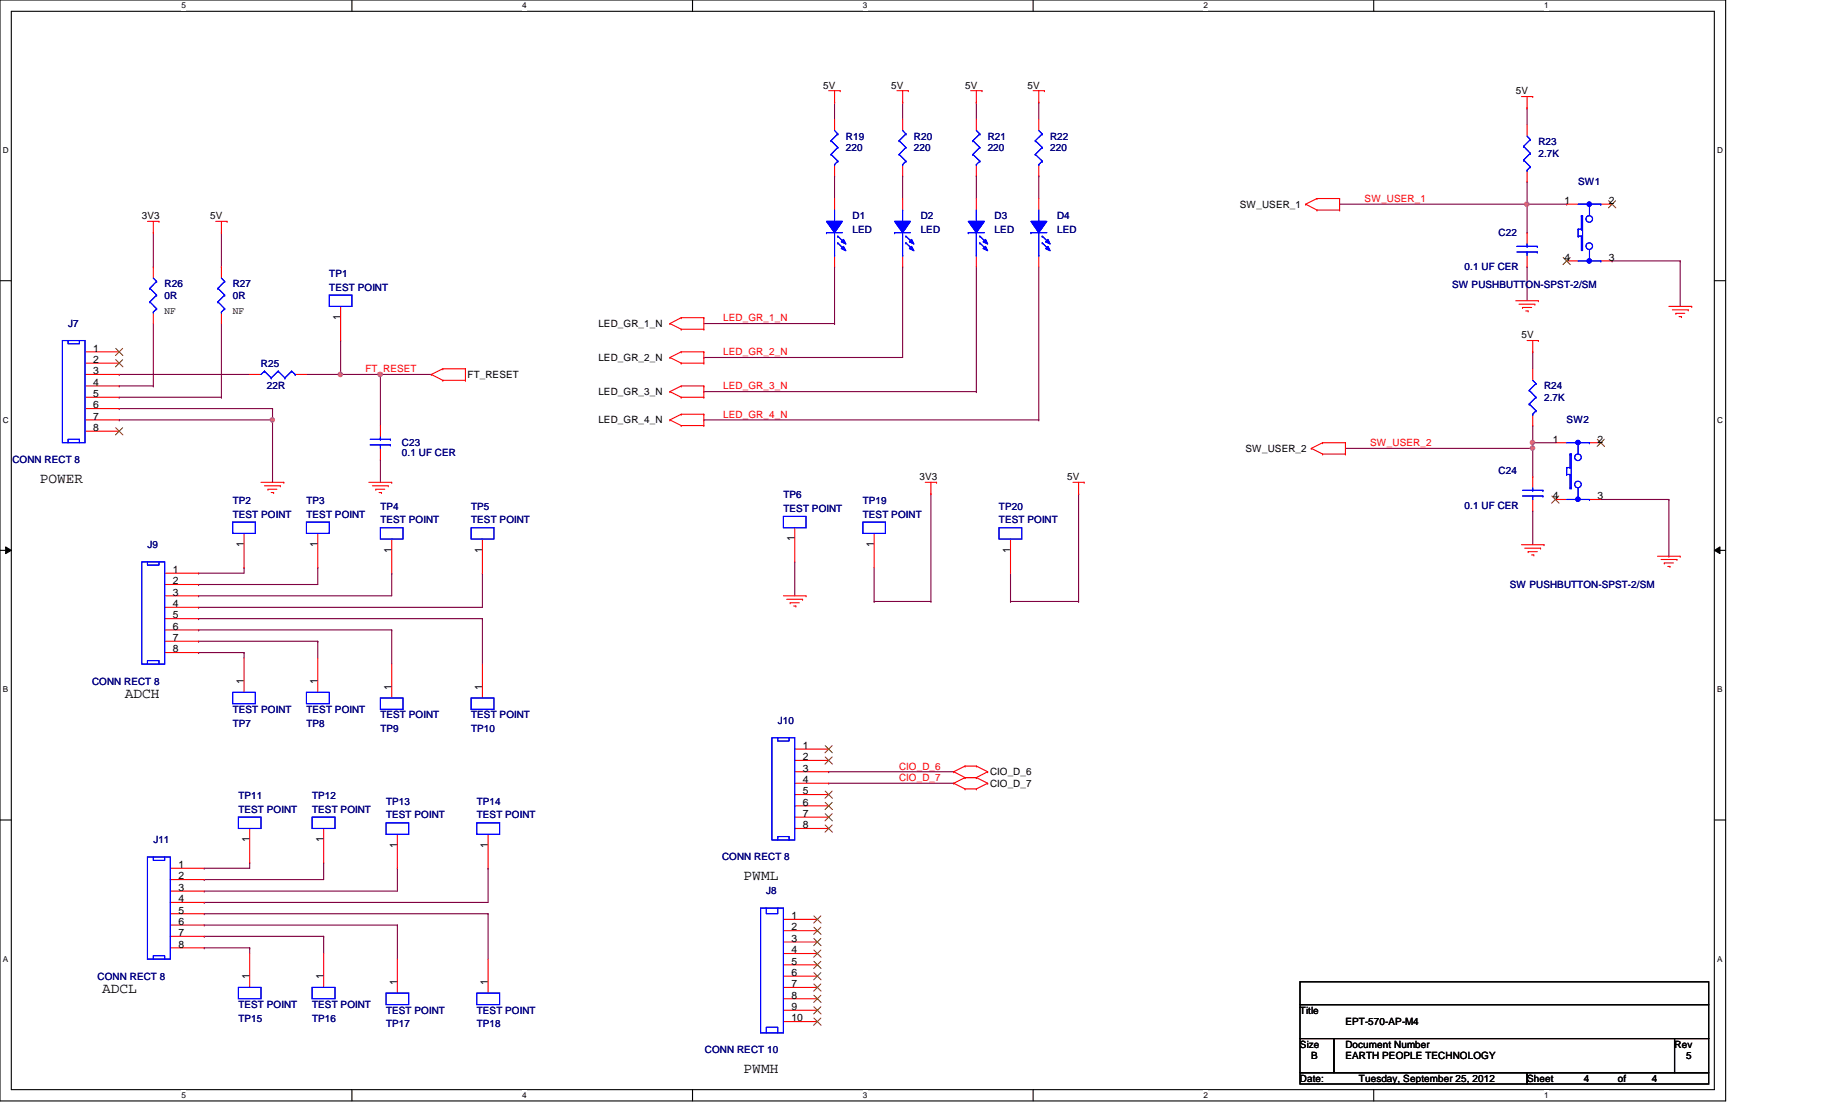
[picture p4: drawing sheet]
<svg xmlns="http://www.w3.org/2000/svg" width="356mm" height="216mm" viewBox="0 0 356 216" stroke-linecap="round" stroke-linejoin="round" font-family="sans-serif">
<path d="M0 0h335.9v214.3h-335.9zM2.2 2.2h331.5v209.9h-331.5z" fill="none" stroke="#000" stroke-width=".21"/>
<g fill="#fff">
<path d="M35.3 .2h.9v1.8h-.9z"/>
<path d="M35.3 212.3h.9v1.8h-.9z"/>
</g>
<path d="M68.5 0v2.2M68.5 212.1v2.2" fill="none" stroke="#000" stroke-width=".21"/>
<g fill="#fff">
<path d="M101.6 .2h.9v1.8h-.9z"/>
<path d="M101.6 212.3h.9v1.8h-.9z"/>
</g>
<path d="M134.8 0v2.2M134.8 212.1v2.2" fill="none" stroke="#000" stroke-width=".21"/>
<g fill="#fff">
<path d="M167.9 .2h.9v1.8h-.9z"/>
<path d="M167.9 212.3h.9v1.8h-.9z"/>
</g>
<path d="M201.1 0v2.2M201.1 212.1v2.2" fill="none" stroke="#000" stroke-width=".21"/>
<g fill="#fff">
<path d="M234.2 .2h.9v1.8h-.9z"/>
<path d="M234.2 212.3h.9v1.8h-.9z"/>
</g>
<path d="M267.4 0v2.2M267.4 212.1v2.2" fill="none" stroke="#000" stroke-width=".21"/>
<g fill="#fff">
<path d="M300.5 .2h.9v1.8h-.9z"/>
<path d="M300.5 212.3h.9v1.8h-.9z"/>
<path d="M.6 28.4h1.1v1.8h-1.1z"/>
<path d="M334.2 28.4h1.2v1.8h-1.2z"/>
<path d="M.6 80.9h1.1v1.7h-1.1z"/>
<path d="M334.2 80.9h1.2v1.7h-1.2z"/>
</g>
<path d="M0 54.7h2.2M333.7 54.7h2.2" fill="none" stroke="#000" stroke-width=".21"/>
<g fill="#fff">
<path d="M.6 133.3h1v1.8h-1z"/>
<path d="M334.2 133.3h1.1v1.8h-1.1z"/>
</g>
<path d="M0 107.1h2.2M333.7 107.1h2.2" fill="none" stroke="#000" stroke-width=".21"/>
<path d="M1.1 106.5l1.1 .6-1.1 .7zM333.7 107.1l1.1-.6v1.3z" fill="#000"/>
<path d="M1.1 106.5l1.1 .6-1.1 .7zM333.7 107.1l1.1-.6v1.3z" fill="none" stroke="#000" stroke-width=".19"/>
<g fill="#fff">
<path d="M.6 185.8h1v1.8h-1z"/>
<path d="M334.2 185.8h1.1v1.8h-1.1z"/>
</g>
<path d="M0 159.6h2.2M333.7 159.6h2.2" fill="none" stroke="#000" stroke-width=".21"/>
<path d="M23.2 81.7h.1M23.2 81.7h29.8M53 81.7h.1M53 81.7v12.2" fill="none" stroke="#800040" stroke-width=".21"/>
<circle cx="53" cy="81.7" r=".43" fill="#f0f"/>
<circle cx="53" cy="81.7" r=".43" fill="none" stroke="#f0f" stroke-width=".21"/>
<g fill="none" stroke="#800040" stroke-width=".21">
<path d="M260.7 39.8h36.5M297.2 39.8h.1M297.2 35.3h.1M297.2 35.3v10M297.2 51.9h.1M297.2 45.3h.1M297.2 51.9v6.6M23.2 79.5h.1M23.2 79.5h29.8M53 79.5h.1M53 79.5v2.2M74 72.9h.1"/>
<path d="M74 72.9h9.9M38.7 111.6h.1M38.7 113.8h.1M38.7 116h.1M38.7 118.2h.1M47.5 110.5h.1M47.5 110.5v1.1h-8.8M61.8 110.5h.1M61.8 110.5v3.3h-23.1M76.2 111.6h.1M76.2 111.6v4.4h-37.5M93.9 111.6h.1"/>
<path d="M93.9 111.6v6.6h-55.2M38.7 120.4h.1M38.7 122.6h.1M38.7 124.8h.1M38.7 127h.1M38.7 120.4h55.2M38.7 122.6h37.5M38.7 124.8h23.1M38.7 127h8.8M47.5 127h.1M47.5 127v1.1M61.8 124.8h.1"/>
<path d="M61.8 124.8v3.3M76.2 122.6h.1M76.2 122.6v6.7M93.9 120.4h.1M93.9 120.4v8.9M39.8 169h.1M39.8 171.2h.1M39.8 173.5h.1M39.8 175.7h.1M39.8 177.9h.1M39.8 177.9h55.2M48.6 167.9h.1"/>
<path d="M48.6 167.9v1.1h-8.8M63 167.9h.1M63 167.9v3.3h-23.2M77.3 169h.1M77.3 169v4.5h-37.5M95 169h.1M95 177.9h.1M95 169v6.7h-55.2M95 177.9v8.8M39.8 180.1h.1M39.8 182.3h.1M39.8 184.5h.1"/>
<path d="M39.8 180.1h37.5M39.8 182.3h23.2M39.8 184.5h8.8M48.6 184.5h.1M48.6 184.5v1.1M63 182.3h.1M63 182.3v3.3M77.3 180.1h.1M77.3 180.1v6.6"/>
</g>
<circle cx="297.2" cy="39.7" r=".43" fill="#f0f"/>
<circle cx="297.2" cy="39.7" r=".43" fill="none" stroke="#f0f" stroke-width=".21"/>
<path d="M297.2 21h.1M297.2 21v3.3M261.9 87.3h36.4M298.3 99.4h.1M298.3 87.3h.1M298.3 86.2h.1M298.3 86.2v1.1M298.3 99.4v6.6" fill="none" stroke="#800040" stroke-width=".21"/>
<circle cx="298.3" cy="86.1" r=".43" fill="#f0f"/>
<circle cx="298.3" cy="86.1" r=".43" fill="none" stroke="#f0f" stroke-width=".21"/>
<path d="M298.3 92.8h.1M298.3 87.3v5.5" fill="none" stroke="#800040" stroke-width=".21"/>
<circle cx="298.3" cy="87.2" r=".43" fill="#f0f"/>
<circle cx="298.3" cy="87.2" r=".43" fill="none" stroke="#f0f" stroke-width=".21"/>
<g fill="none" stroke="#800040" stroke-width=".21">
<path d="M162.4 19.9h.1M162.4 19.9v3.3M175.7 19.9h.1M175.7 19.9v3.3M190 19.9h.1M190 19.9v3.3M202.2 19.9h.1M202.2 19.9v3.3M162.4 34.2h.1M162.4 34.2v4.5M175.7 34.2h.1M175.7 34.2v4.5"/>
<path d="M190 34.2h.1M190 34.2v4.5M297.2 39.8h7.7M304.9 39.8h.1M162.4 51.9h.1M162.4 51.9v11.1M175.7 51.9h.1M175.7 51.9v17.7h-38.7M190 51.9v24.3M202.2 51.9v29.8M66.3 66.3h.1M66.3 66.3v6.6"/>
<path d="M137 69.6h.1M137 76.2h.1M137 63h25.4M137 76.2h53M162.4 63h.1M190 76.2h.1M298.3 68.5h.1M298.3 68.5v3.3M137 81.7h.1M137 81.7h65.2M202.2 81.7h.1"/>
</g>
<circle cx="66.2" cy="72.9" r=".43" fill="#f0f"/>
<circle cx="66.2" cy="72.9" r=".43" fill="none" stroke="#f0f" stroke-width=".21"/>
<path d="M202.2 34.2h.1M202.2 34.2v4.5M74 72.9h.1M74 72.9v9.9M74 89.5h.1M74 89.5v4.4M154.7 109.4h.1M154.7 109.4v6.6" fill="none" stroke="#800040" stroke-width=".21"/>
<circle cx="74" cy="72.9" r=".43" fill="#f0f"/>
<circle cx="74" cy="72.9" r=".43" fill="none" stroke="#f0f" stroke-width=".21"/>
<g fill="none" stroke="#800040" stroke-width=".21">
<path d="M29.8 51.9h.1M29.8 45.3v6.6M43.1 51.9h.1M43.1 45.3v6.6M313.8 50.8h.1M313.8 50.8h13.2M327 50.8h.1M327 50.8v8.8M23.2 72.9h.1M23.2 75.1h.1M23.2 77.3h.1M23.2 72.9h25.4"/>
<path d="M23.2 75.1h6.6M23.2 77.3h19.9M29.8 75.1h.1M29.8 63v12.1M43.1 77.3h.1M43.1 63v14.3M59.6 72.9h14.4M66.3 72.9h.1M181.2 96.1h.1M181.2 96.1v21M209.9 96.1h.1M209.9 96.1v21"/>
<path d="M298.3 86.2h.1M298.3 82.8h.1M298.3 86.2h4.4M298.3 82.8v3.4M311.6 97.2h13.2M324.8 97.2h.1M324.8 97.2v11.1M170.1 117.1h.1M170.1 110.5v6.6M170.1 117.1h11.1M181.2 117.1h.1M196.7 117.1h.1"/>
<path d="M196.7 117.1h13.2M196.7 111.6v5.5M209.9 117.1h.1M324.8 108.3h.1M161.3 150.2h.1M161.3 152.5h.1M161.3 150.2h24.3M161.3 152.5h24.3"/>
</g>
<g fill="none" stroke="#f00" stroke-width=".21">
<path d="M161.3 17.7h2.2M162.4 19.9h.1M162.4 17.7v2.2M163.5 17.7h.1M174.6 17.7h2.2M175.7 19.9h.1M175.7 17.7v2.2M176.8 17.7h.1M188.9 17.7h2.2M190 19.9h.1M190 17.7v2.2M191.1 17.7h.1"/>
<path d="M201.1 17.7h2.2M202.2 19.9h.1M202.2 17.7v2.2M203.3 17.7h.1M296.1 18.8h2.2M297.2 18.8v2.2M298.3 18.8h.1M190 23.2v2.2M190 32v2.2M254.1 39.8h.1M254.1 39.8l2.2 1.1M256.3 38.7h.1"/>
<path d="M256.3 38.7l-2.2 1.1M256.3 38.7h4.4M260.7 38.7h.1M260.7 38.7v2.2M297.2 21h.1M297.2 24.3v2.2M297.2 33.1v2.2M304.9 39.8h2.3M311.6 39.8h2.2M28.7 43.1h2.2M29.8 45.3h.1M29.8 43.1v2.2"/>
<path d="M30.9 43.1h.1M42 43.1h2.2M43.1 45.3h.1M43.1 43.1v2.2M43.1 51.9v2.2M44.2 43.1h.1M66.3 59.6v6.7M256.3 40.9h.1M256.3 40.9h4.4M260.7 40.9h.1M295 58.5h4.4M295.7 59.2h3"/>
<path d="M296.3 59.9h.1M296.3 59.9h1.8M297.2 45.3v2.2M297.2 49.7v2.2M298.7 59.2h.1M299.4 58.5h.1M304.9 50.8h2.3M311.6 50.8h2.2M324.8 59.6h4.5M329.3 59.6h.1M43.1 60.7v2.3M83.9 72.9h.1"/>
<path d="M83.9 72.9l2.3 1.1M86.2 71.8h.1M86.2 74h.1M86.2 71.8l-2.3 1.1M86.2 71.8h4.4M86.2 74h4.4M90.6 71.8h.1M90.6 74h.1M90.6 71.8v2.2M130.4 63h.1M130.4 69.6h.1M130.4 76.2h.1"/>
<path d="M130.4 63l2.2 1.1M130.4 69.6l2.2 1.1M130.4 76.2l2.2 1.1M132.6 61.8h.1M132.6 64.1h.1M132.6 68.5h.1M132.6 70.7h.1M132.6 75.1h.1M132.6 77.3h.1M132.6 61.8l-2.2 1.2M132.6 61.8h4.4M132.6 64.1h4.4"/>
<path d="M132.6 68.5l-2.2 1.1M132.6 68.5h4.4M132.6 70.7h4.4M132.6 75.1l-2.2 1.1M132.6 75.1h4.4M132.6 77.3h4.4M137 61.8h.1M137 64.1h.1M137 68.5h.1M137 70.7h.1M137 75.1h.1M137 77.3h.1"/>
<path d="M137 61.8v2.3M137 68.5v2.2M137 75.1v2.2M297 60.5h.4M297.2 66.3h2.2M297.4 60.5h.1M298.3 68.5h.1M298.3 66.3v2.2M299.4 66.3h.1M325.5 60.3h3.1M326.2 61h.1M326.2 61h1.7"/>
<path d="M326.8 61.6h.5M327.3 61.6h.1M328.6 60.3h.1M50.8 93.9h4.4M51.5 94.6h3.1M52.2 95.2h.1M52.2 95.2h1.7M52.8 95.9h.5M53.3 95.9h.1M54.6 94.6h.1M55.2 93.9h.1M71.8 93.9h4.4"/>
<path d="M72.5 94.6h3.1M73.2 95.2h.1M73.2 95.2h1.7M73.8 95.9h.5M74 82.8v2.3M74 87.3v2.2M74.3 95.9h.1M75.6 94.6h.1M76.2 93.9h.1M130.4 81.7h.1M130.4 81.7l2.2 1.1M132.6 80.6h.1"/>
<path d="M132.6 82.8h.1M132.6 80.6l-2.2 1.1M132.6 80.6h4.4M132.6 82.8h4.4M137 80.6h.1M137 82.8h.1M137 80.6v2.2M180.1 93.9h2.2M181.2 96.1h.1M181.2 93.9v2.2M182.3 93.9h.1M208.8 93.9h2.2"/>
<path d="M209.9 96.1h.1M209.9 93.9v2.2M211 93.9h.1M255.2 87.3h.1M255.2 87.3l2.2 1.1M257.4 86.2h.1M257.4 88.4h.1M257.4 86.2l-2.2 1.1M257.4 86.2h4.5M257.4 88.4h4.5M261.9 86.2h.1M261.9 88.4h.1"/>
<path d="M261.9 86.2v2.2M47.5 103.8v6.7M152.5 116h4.4M153.1 116.7h3.1M153.8 117.3h.1M153.8 117.3h1.8M154.5 118h.4M154.9 118h.1M156.2 116.7h.1M156.9 116h.1M296.1 106h4.4M296.8 106.7h3"/>
<path d="M297.4 107.4h.1M297.4 107.4h1.8M298.1 108h.4M298.5 108h.1M299.8 106.7h.1M300.5 106h.1M322.6 108.3h4.4M323.3 108.9h3.1M323.9 109.6h.1M323.9 109.6h1.8M324.6 110.3h.4M325 110.3h.1"/>
<path d="M326.4 108.9h.1M327 108.3h.1M76.2 129.3v6.6M93.9 129.3v6.6M185.6 150.2h.1M185.6 152.5h.1M185.6 150.2l2.2 1.2M185.6 152.5l2.2 1.1M187.8 149.1h.1M187.8 151.4h.1M187.8 153.6h.1M187.8 149.1l-2.2 1.1"/>
<path d="M187.8 149.1h2.2M187.8 151.4h2.2M187.8 151.4l-2.2 1.1M187.8 153.6h2.2M190 149.1h.1M190 151.4h.1M190 153.6h.1M190 149.1l2.2 1.1M190 151.4l2.2 1.1M192.2 150.2h.1M192.2 152.5h.1M192.2 150.2l-2.2 1.2"/>
<path d="M192.2 152.5l-2.2 1.1M95 162.4v6.6M63 185.6v6.6"/>
</g>
<path d="M253 191.1h79.6v4.5h-79.6zM253 195.6h79.6v6.6h-79.6zM253 202.2h6.6v6.6h-6.6zM253 208.8h44.2v2.2h-44.2zM259.6 202.2h66.3v6.6h-66.3zM297.2 208.8h35.4v2.2h-35.4zM325.9 202.2h6.7v6.6h-6.7z" fill="none" stroke="#000" stroke-width=".21"/>
<g fill="none" stroke="#00f" stroke-width=".21">
<path d="M189.4 27.4h.1M189.4 30.1h.1M189.4 27.4l1.3 1.3M189.4 30.1l1.3 1.3M190 32h.1M190 25.4l.7 .7M190.7 26.1h.1M190.7 28.7h.1M190.7 31.4h.1M190.7 26.1l-1.3 1.3M190.7 28.7l-1.3 1.4M190.7 31.4l-.7 .6"/>
<path d="M296.5 28.5h.1M296.5 31.2h.1M296.5 28.5l1.4 1.3M296.5 31.2l1.4 1.3M297.2 33.1h.1M297.2 26.5l.7 .7M297.9 27.2h.1M297.9 29.8h.1M297.9 32.5h.1M297.9 27.2l-1.4 1.3M297.9 29.8l-1.4 1.4M297.9 32.5l-.7 .6"/>
<path d="M307.2 39.8h4.4M309.4 39.8h.1M309.4 39.8v2.2M311.6 39.8h.1M42.4 56.1h.1M42.4 58.8h.1M42.4 56.1l1.3 1.3M42.4 58.8l1.3 1.3M43.1 54.1l.6 .7M43.7 54.8h.1M43.7 57.4h.1M43.7 54.8l-1.3 1.3"/>
<path d="M43.7 57.4l-1.3 1.4M64.1 57.4h4.4v2.2h-4.4zM295.2 49.1h4M295.2 48h4M297.2 48h.1M297.2 49.1h.1M297.2 47.5v.5M297.2 49.1v.6M299.2 49.1h.1M299.2 48h.1M307.2 46h.1M307.2 44.6h.1"/>
<path d="M307.2 46h.6M307.2 44.6v1.4M307.2 44.6h.6M307.2 50.8h4.4M307.8 48.6h.1M307.8 46h.1M307.8 44.6h.1M307.8 42h.1M307.8 48.6h.2M307.8 42v2.6M307.8 46v2.6M307.8 42h.2"/>
<path d="M308 48.6h.1M308 42h.1M308 42v6.6M309.4 50.8h.1M309.4 48.6v2.2M311.6 50.8h.1M43.1 60.7h.1M43.7 60.1h.1M43.7 60.1l-.6 .6M72.1 86.6h3.9M72.1 85.5h3.9M74 85.5h.1"/>
<path d="M74 86.6h.1M74 85.1v.4M74 86.6v.7M76 86.6h.1M76 85.5h.1M45.3 101.6h4.4v2.2h-4.4zM74 135.9h4.4v2.2h-4.4zM91.7 135.9h4.4v2.2h-4.4zM92.8 160.2h4.4v2.2h-4.4zM60.7 192.2h4.5v2.2h-4.5z"/>
<circle cx="309.3" cy="42.6" r=".64"/>
<circle cx="309.3" cy="47.9" r=".64"/>
</g>
<path d="M313.1 39.1l1.4 1.4M314.5 39.1l-1.4 1.4M304.2 50.1l1.4 1.4M305.6 50.1l-1.4 1.4" fill="none" stroke="#804000" stroke-width=".19"/>
<circle cx="309.3" cy="50.8" r=".43" fill="#00f"/>
<circle cx="309.3" cy="50.8" r=".43" fill="none" stroke="#00f" stroke-width=".21"/>
<circle cx="309.3" cy="39.7" r=".43" fill="#00f"/>
<g fill="none" stroke="#00f" stroke-width=".21">
<path d="M307.2 39.8h4.4M309.4 39.8h.1M309.4 39.8v2.2M311.6 39.8h.1M307.2 46h.1M307.2 44.6h.1M307.2 46h.6M307.2 44.6v1.4M307.2 44.6h.6M307.2 50.8h4.4M307.8 48.6h.1M307.8 46h.1"/>
<path d="M307.8 44.6h.1M307.8 42h.1M307.8 48.6h.2M307.8 42v2.6M307.8 46v2.6M307.8 42h.2M308 48.6h.1M308 42h.1M308 42v6.6M309.4 50.8h.1M309.4 48.6v2.2M311.6 50.8h.1"/>
<circle cx="309.3" cy="39.7" r=".43"/>
<circle cx="309.3" cy="42.6" r=".64"/>
<circle cx="309.3" cy="47.9" r=".64"/>
</g>
<circle cx="309.3" cy="50.8" r=".43" fill="#00f"/>
<circle cx="309.3" cy="50.8" r=".43" fill="none" stroke="#00f" stroke-width=".21"/>
<circle cx="309.3" cy="39.7" r=".43" fill="#00f"/>
<g fill="none" stroke="#00f" stroke-width=".21">
<path d="M161.8 27.4h.1M161.8 30.1h.1M161.8 27.4l1.3 1.3M161.8 30.1l1.3 1.3M162.4 32h.1M162.4 25.4l.7 .7M163.1 26.1h.1M163.1 28.7h.1M163.1 31.4h.1M163.1 26.1l-1.3 1.3M163.1 28.7l-1.3 1.4M163.1 31.4l-.7 .6"/>
<path d="M160.9 45.3h.1M160.9 45.3h3.1M162.4 43.1h.1M162.4 49.7h.1M162.4 40.9v2.2M162.4 45.3v4.4M12.1 66.3h4.5v19.9h-4.5zM13.3 66.3v.6h2.2v-.6M297.6 76h.1M297.6 78.7h.1M297.6 76l1.4 1.3M297.6 78.7l1.4 1.3"/>
<path d="M298.3 74l.7 .7M299 74.7h.1M299 77.3h.1M299 80h.1M299 74.7l-1.4 1.3M299 77.3l-1.4 1.4M299 80l-.7 .6M13.3 86.2v-.7h2.2v.7M296.3 96.6h4M296.3 95.5h4M298.3 95.5h.1M298.3 96.6h.1"/>
<path d="M298.3 80.6h.1M298.3 95v.5M298.3 96.6v.6M300.3 96.6h.1M300.3 95.5h.1M27.6 109.4h4.4v19.9h-4.4zM28.7 109.4v.6h2.2v-.6M152.5 100.5h4.4v2.2h-4.4zM167.9 101.6h4.4v2.2h-4.4zM194.4 102.7h4.5v2.2h-4.5zM28.7 129.3v-.7h2.2v.7M59.6 134.8h4.5v2.2h-4.5z"/>
<path d="M60.7 159.1h4.5v2.2h-4.5zM75.1 160.2h4.4v2.2h-4.4zM46.4 192.2h4.4v2.2h-4.4z"/>
<circle cx="309.3" cy="39.7" r=".43"/>
</g>
<g fill="none" stroke="#f00" stroke-width=".21">
<path d="M162.4 23.2v2.2M162.4 32v2.2M162.4 38.7v2.2M162.4 49.7v2.2M16.6 68.5h6.6M16.6 70.7h6.6M16.6 72.9h6.6M16.6 75.1h6.6M16.6 77.3h6.6M16.6 79.5h6.6M298.3 71.8v2.2M16.6 81.7h6.6"/>
<path d="M16.6 83.9h6.6M298.3 80.6v2.2M298.3 92.8v2.2M298.3 97.2v2.2M32 111.6h6.7M32 113.8h6.7M32 116h6.7M32 118.2h6.7M154.7 102.7v6.7M170.1 103.8v6.7M196.7 104.9v6.7M32 120.4h6.7"/>
<path d="M32 122.6h6.7M32 124.8h6.7M32 127h6.7M61.8 128.1v6.7M63 161.3v6.6M77.3 162.4v6.6M48.6 185.6v6.6"/>
</g>
<path d="M22.5 67.8l1.4 1.4M22.5 70l1.4 1.4M23.9 67.8l-1.4 1.4M23.9 70l-1.4 1.4M22.5 83.3l1.4 1.4M23.9 83.3l-1.4 1.4" fill="none" stroke="#804000" stroke-width=".19"/>
<path d="M160.9 43.1h3.1l-1.6 2.2z" fill-rule="evenodd" fill="#00f"/>
<path d="M160.9 43.1h3.1l-1.6 2.2z" fill="none" stroke="#00f" stroke-width=".21"/>
<path d="M164.2 48l.4 .8-.9-.4z" fill-rule="evenodd" fill="#00f"/>
<path d="M164.2 48l.4 .8-.9-.4z" fill="none" stroke="#00f" stroke-width=".21"/>
<path d="M164.2 46.6l.4 .9-.9-.4z" fill-rule="evenodd" fill="#00f"/>
<path d="M160.9 45.3h.1M160.9 45.3h3.1M162.4 43.1h.1M162.4 49.7h.1M162.4 40.9v2.2M162.4 45.3v4.4M163.1 46h.1M163.1 47.3h.1M163.1 46l1.3 1.3M163.1 47.3l1.3 1.3M164.2 46.6l.4 .9-.9-.4z" fill="none" stroke="#00f" stroke-width=".21"/>
<path d="M160.9 43.1h3.1l-1.6 2.2z" fill-rule="evenodd" fill="#00f"/>
<path d="M160.9 43.1h3.1l-1.6 2.2z" fill="none" stroke="#00f" stroke-width=".21"/>
<path d="M164.2 48l.4 .8-.9-.4z" fill-rule="evenodd" fill="#00f"/>
<path d="M164.2 48l.4 .8-.9-.4z" fill="none" stroke="#00f" stroke-width=".21"/>
<path d="M164.2 46.6l.4 .9-.9-.4z" fill-rule="evenodd" fill="#00f"/>
<g fill="none" stroke="#00f" stroke-width=".21">
<path d="M175 27.4h.1M175 30.1h.1M175 27.4l1.3 1.3M175 30.1l1.3 1.3M175.7 32h.1M175.7 25.4l.6 .7M176.3 26.1h.1M176.3 28.7h.1M176.3 31.4h.1M176.3 26.1l-1.3 1.3M176.3 28.7l-1.3 1.4M176.3 31.4l-.6 .6"/>
<path d="M163.1 46h.1M163.1 47.3h.1M163.1 46l1.3 1.3M163.1 47.3l1.3 1.3M164.2 46.6l.4 .9-.9-.4zM174.1 45.3h.1M174.1 45.3h3.1M175.7 43.1h.1M175.7 49.7h.1M175.7 40.9v2.2M175.7 45.3v4.4M51.5 72.3h.1"/>
<path d="M51.5 72.3l-.7 .6M51.5 72.3l1.3 1.3M52.8 73.6h.1M54.1 72.3h.1M54.1 72.3l-1.3 1.3M54.1 72.3l1.4 1.3M55.5 73.6h.1M56.8 72.3h.1M56.8 72.3l-1.3 1.3M56.8 72.3l.6 .6M57.4 72.9h.1M74 102.7h4.4v2.2h-4.4z"/>
<path d="M45.3 134.8h4.4v2.2h-4.4zM46.4 159.1h4.4v2.2h-4.4zM148 176.8h4.5v24.3h-4.5zM149.1 176.8v1.1h2.3v-1.1M92.8 193.3h4.4v2.3h-4.4zM149.1 201.1v-1.1h2.3v1.1"/>
</g>
<g fill="none" stroke="#f00" stroke-width=".21">
<path d="M175.7 23.2v2.2M175.7 32v2.2M175.7 38.7v2.2M175.7 49.7v2.2M48.6 72.9h2.2M57.4 72.9h2.2M76.2 104.9v6.7M47.5 128.1v6.7M48.6 161.3v6.6M152.5 179h6.6M95 186.7v6.6M152.5 181.2h6.6"/>
<path d="M152.5 183.4h6.6M152.5 185.6h6.6M152.5 187.8h6.6M152.5 190h6.6M152.5 192.2h6.6M152.5 194.4h6.6M152.5 196.7h6.6M152.5 198.9h6.6"/>
</g>
<g fill="none" stroke="#804000" stroke-width=".19">
<path d="M158.4 178.3l1.4 1.4M159.8 178.3l-1.4 1.4M158.4 180.5l1.4 1.4M158.4 182.7l1.4 1.4M158.4 185l1.4 1.4M158.4 187.2l1.4 1.4M158.4 189.4l1.4 1.4M158.4 191.6l1.4 1.4M158.4 193.8l1.4 1.4M158.4 196l1.4 1.4M158.4 198.2l1.4 1.4M159.8 180.5l-1.4 1.4"/>
<path d="M159.8 182.7l-1.4 1.4M159.8 185l-1.4 1.4M159.8 187.2l-1.4 1.4M159.8 189.4l-1.4 1.4M159.8 191.6l-1.4 1.4M159.8 193.8l-1.4 1.4M159.8 196l-1.4 1.4M159.8 198.2l-1.4 1.4"/>
</g>
<path d="M174.1 43.1h3.1l-1.5 2.2z" fill-rule="evenodd" fill="#00f"/>
<path d="M174.1 43.1h3.1l-1.5 2.2z" fill="none" stroke="#00f" stroke-width=".21"/>
<path d="M177.4 48l.5 .8-.9-.4z" fill-rule="evenodd" fill="#00f"/>
<path d="M177.4 48l.5 .8-.9-.4z" fill="none" stroke="#00f" stroke-width=".21"/>
<path d="M177.4 46.6l.5 .9-.9-.4z" fill-rule="evenodd" fill="#00f"/>
<path d="M174.1 45.3h.1M174.1 45.3h3.1M175.7 43.1h.1M175.7 49.7h.1M175.7 40.9v2.2M175.7 45.3v4.4M176.3 46h.1M176.3 47.3h.1M176.3 46l1.4 1.3M176.3 47.3l1.4 1.3M177.4 46.6l.5 .9-.9-.4z" fill="none" stroke="#00f" stroke-width=".21"/>
<path d="M174.1 43.1h3.1l-1.5 2.2z" fill-rule="evenodd" fill="#00f"/>
<path d="M174.1 43.1h3.1l-1.5 2.2z" fill="none" stroke="#00f" stroke-width=".21"/>
<path d="M177.4 48l.5 .8-.9-.4z" fill-rule="evenodd" fill="#00f"/>
<path d="M177.4 48l.5 .8-.9-.4z" fill="none" stroke="#00f" stroke-width=".21"/>
<path d="M177.4 46.6l.5 .9-.9-.4z" fill-rule="evenodd" fill="#00f"/>
<g fill="none" stroke="#00f" stroke-width=".21">
<path d="M176.3 46h.1M176.3 47.3h.1M176.3 46l1.4 1.3M176.3 47.3l1.4 1.3M177.4 46.6l.5 .9-.9-.4zM304.9 92.4h.1M304.9 91h.1M304.9 92.4h.7M304.9 91v1.4M304.9 91h.7M304.9 86.2h4.5M304.9 97.2h4.5"/>
<path d="M305.6 95h.1M305.6 92.4h.1M305.6 91h.1M305.6 88.4h.1M305.6 95h.2M305.6 88.4v2.6M305.6 92.4v2.6M305.6 88.4h.2M305.8 95h.1M305.8 88.4h.1M305.8 88.4v6.6M307.2 86.2h.1"/>
<path d="M307.2 97.2h.1M307.2 86.2v2.2M307.2 95v2.2M309.4 86.2h.1M309.4 97.2h.1"/>
<circle cx="307.1" cy="89" r=".64"/>
<circle cx="307.1" cy="94.3" r=".64"/>
</g>
<path d="M302.7 86.2h2.2M302.7 97.2h2.2M309.4 86.2h2.2M309.4 97.2h2.2" fill="none" stroke="#f00" stroke-width=".21"/>
<path d="M302 96.6l1.4 1.4M303.4 96.6l-1.4 1.4M310.9 85.5l1.4 1.4M312.3 85.5l-1.4 1.4" fill="none" stroke="#804000" stroke-width=".19"/>
<circle cx="307.1" cy="97.2" r=".43" fill="#00f"/>
<circle cx="307.1" cy="97.2" r=".43" fill="none" stroke="#00f" stroke-width=".21"/>
<circle cx="307.1" cy="86.1" r=".43" fill="#00f"/>
<g fill="none" stroke="#00f" stroke-width=".21">
<path d="M304.9 92.4h.1M304.9 91h.1M304.9 92.4h.7M304.9 91v1.4M304.9 91h.7M304.9 86.2h4.5M304.9 97.2h4.5M305.6 95h.1M305.6 92.4h.1M305.6 91h.1M305.6 88.4h.1M305.6 95h.2"/>
<path d="M305.6 88.4v2.6M305.6 92.4v2.6M305.6 88.4h.2M305.8 95h.1M305.8 88.4h.1M305.8 88.4v6.6M307.2 86.2h.1M307.2 97.2h.1M307.2 86.2v2.2M307.2 95v2.2M309.4 86.2h.1M309.4 97.2h.1"/>
<circle cx="307.1" cy="89" r=".64"/>
<circle cx="307.1" cy="94.3" r=".64"/>
<circle cx="307.1" cy="86.1" r=".43"/>
</g>
<circle cx="307.1" cy="97.2" r=".43" fill="#00f"/>
<circle cx="307.1" cy="97.2" r=".43" fill="none" stroke="#00f" stroke-width=".21"/>
<circle cx="307.1" cy="86.1" r=".43" fill="#00f"/>
<g fill="none" stroke="#00f" stroke-width=".21">
<path d="M188.5 45.3h.1M188.5 45.3h3.1M190 43.1h.1M190 49.7h.1M190 40.9v2.2M190 45.3v4.4M91.7 102.7h4.4v2.2h-4.4z"/>
<circle cx="307.1" cy="86.1" r=".43"/>
</g>
<path d="M190 38.7v2.2M190 49.7v2.2M93.9 104.9v6.7" fill="none" stroke="#f00" stroke-width=".21"/>
<path d="M188.5 43.1h3.1l-1.6 2.2z" fill-rule="evenodd" fill="#00f"/>
<path d="M188.5 43.1h3.1l-1.6 2.2z" fill="none" stroke="#00f" stroke-width=".21"/>
<path d="M191.3 48.4l.5-.4 .4 .8z" fill-rule="evenodd" fill="#00f"/>
<path d="M191.3 48.4l.5-.4 .4 .8z" fill="none" stroke="#00f" stroke-width=".21"/>
<path d="M191.8 46.6l.4 .9-.9-.4z" fill-rule="evenodd" fill="#00f"/>
<path d="M188.5 45.3h.1M188.5 45.3h3.1M190 43.1h.1M190 49.7h.1M190 40.9v2.2M190 45.3v4.4M190.7 46h.1M190.7 47.3h.1M190.7 46l1.3 1.3M190.7 47.3l1.3 1.3M191.8 46.6l.4 .9-.9-.4z" fill="none" stroke="#00f" stroke-width=".21"/>
<path d="M188.5 43.1h3.1l-1.6 2.2z" fill-rule="evenodd" fill="#00f"/>
<path d="M188.5 43.1h3.1l-1.6 2.2z" fill="none" stroke="#00f" stroke-width=".21"/>
<path d="M191.3 48.4l.5-.4 .4 .8z" fill-rule="evenodd" fill="#00f"/>
<path d="M191.3 48.4l.5-.4 .4 .8z" fill="none" stroke="#00f" stroke-width=".21"/>
<path d="M191.8 46.6l.4 .9-.9-.4z" fill-rule="evenodd" fill="#00f"/>
<g fill="none" stroke="#00f" stroke-width=".21">
<path d="M201.5 27.4h.1M201.5 30.1h.1M201.5 27.4l1.4 1.3M201.5 30.1l1.4 1.3M202.2 32h.1M202.2 25.4l.7 .7M202.9 26.1h.1M202.9 28.7h.1M202.9 31.4h.1M202.9 26.1l-1.4 1.3M202.9 28.7l-1.4 1.4M202.9 31.4l-.7 .6"/>
<path d="M29.2 56.1h.1M29.2 58.8h.1M29.2 56.1l1.3 1.3M29.2 58.8l1.3 1.3M29.8 54.1l.7 .7M30.5 54.8h.1M30.5 57.4h.1M30.5 54.8l-1.3 1.3M30.5 57.4l-1.3 1.4M190.7 46h.1M190.7 47.3h.1M190.7 46l1.3 1.3"/>
<path d="M190.7 47.3l1.3 1.3M191.8 46.6l.4 .9-.9-.4zM200.7 45.3h.1M200.7 45.3h3.1M202.2 43.1h.1M202.2 49.7h.1M202.2 40.9v2.2M202.2 45.3v4.4M29.8 60.7h.1M30.5 60.1h.1M30.5 60.1l-.7 .6M59.6 101.6h4.5v2.2h-4.5z"/>
<path d="M150.2 143.6h4.5v19.9h-4.5zM151.4 143.6v.7h2.2v-.7M28.7 166.8h4.4v19.9h-4.4zM29.8 166.8v.7h2.2v-.7M151.4 163.5v-.6h2.2v.6M29.8 186.7v-.6h2.2v.6M75.1 193.3h4.4v2.3h-4.4z"/>
</g>
<g fill="none" stroke="#f00" stroke-width=".21">
<path d="M202.2 23.2v2.2M202.2 32v2.2M202.2 38.7v2.2M29.8 51.9v2.2M202.2 49.7v2.2M29.8 60.7v2.3M61.8 103.8v6.7M154.7 145.8h6.6M154.7 148h6.6M154.7 150.2h6.6M154.7 152.5h6.6M154.7 154.7h6.6"/>
<path d="M154.7 156.9h6.6M154.7 159.1h6.6M33.1 169h6.7M33.1 171.2h6.7M33.1 173.5h6.7M33.1 175.7h6.7M33.1 177.9h6.7M154.7 161.3h6.6M33.1 180.1h6.7M33.1 182.3h6.7M33.1 184.5h6.7M77.3 186.7v6.6"/>
</g>
<path d="M160.6 145.2l1.4 1.4M160.6 147.4l1.4 1.4M160.6 154l1.4 1.4M160.6 156.2l1.4 1.4M160.6 158.4l1.4 1.4M162 145.2l-1.4 1.4M162 147.4l-1.4 1.4M162 154l-1.4 1.4M162 156.2l-1.4 1.4M162 158.4l-1.4 1.4M160.6 160.6l1.4 1.4M162 160.6l-1.4 1.4" fill="none" stroke="#804000" stroke-width=".19"/>
<path d="M200.7 43.1h3.1l-1.6 2.2z" fill-rule="evenodd" fill="#00f"/>
<path d="M200.7 43.1h3.1l-1.6 2.2z" fill="none" stroke="#00f" stroke-width=".21"/>
<path d="M203.5 48.4l.5-.4 .4 .8z" fill-rule="evenodd" fill="#00f"/>
<path d="M203.5 48.4l.5-.4 .4 .8z" fill="none" stroke="#00f" stroke-width=".21"/>
<path d="M204 46.6l.4 .9-.9-.4z" fill-rule="evenodd" fill="#00f"/>
<path d="M200.7 45.3h.1M200.7 45.3h3.1M202.2 43.1h.1M202.2 49.7h.1M202.2 40.9v2.2M202.2 45.3v4.4M202.9 46h.1M202.9 47.3h.1M202.9 46l1.3 1.3M202.9 47.3l1.3 1.3M204 46.6l.4 .9-.9-.4z" fill="none" stroke="#00f" stroke-width=".21"/>
<path d="M200.7 43.1h3.1l-1.6 2.2z" fill-rule="evenodd" fill="#00f"/>
<path d="M200.7 43.1h3.1l-1.6 2.2z" fill="none" stroke="#00f" stroke-width=".21"/>
<path d="M203.5 48.4l.5-.4 .4 .8z" fill-rule="evenodd" fill="#00f"/>
<path d="M203.5 48.4l.5-.4 .4 .8z" fill="none" stroke="#00f" stroke-width=".21"/>
<path d="M204 46.6l.4 .9-.9-.4z" fill-rule="evenodd" fill="#00f"/>
<path d="M202.9 46h.1M202.9 47.3h.1M202.9 46l1.3 1.3M202.9 47.3l1.3 1.3M204 46.6l.4 .9-.9-.4z" fill="none" stroke="#00f" stroke-width=".21"/>
<circle cx="53" cy="81.7" r=".43" fill="#f0f"/>
<circle cx="53" cy="81.7" r=".43" fill="none" stroke="#f0f" stroke-width=".21"/>
<circle cx="297.2" cy="39.7" r=".43" fill="#f0f"/>
<circle cx="297.2" cy="39.7" r=".43" fill="none" stroke="#f0f" stroke-width=".21"/>
<circle cx="298.3" cy="86.1" r=".43" fill="#f0f"/>
<circle cx="298.3" cy="86.1" r=".43" fill="none" stroke="#f0f" stroke-width=".21"/>
<circle cx="298.3" cy="87.2" r=".43" fill="#f0f"/>
<circle cx="298.3" cy="87.2" r=".43" fill="none" stroke="#f0f" stroke-width=".21"/>
<circle cx="66.2" cy="72.9" r=".43" fill="#f0f"/>
<circle cx="66.2" cy="72.9" r=".43" fill="none" stroke="#f0f" stroke-width=".21"/>
<circle cx="74" cy="72.9" r=".43" fill="#f0f"/>
<circle cx="74" cy="72.9" r=".43" fill="none" stroke="#f0f" stroke-width=".21"/>
<g font-size="2.8">
<text x="7.7" y="93.9">POWER</text>
<text x="24.3" y="135.9">ADCH</text>
<text x="144.7" y="171.3">PWML</text>
<text x="19.9" y="193.4">ADCL</text>
<text x="144.7" y="208.9">PWMH</text>
</g>
<g font-size="2">
<text x="304.5" y="39.7">1</text>
<text x="313.1" y="39.7">2</text>
<text x="304.5" y="50.8">4</text>
<text x="313.1" y="50.8">3</text>
<text x="66.3" y="62.3" transform="rotate(-90 66.3 62.3)">1</text>
<text x="18.1" y="68.5">1</text>
<text x="18.1" y="70.7">2</text>
<text x="18.1" y="72.9">3</text>
<text x="18.1" y="75.1">4</text>
<text x="18.1" y="77.3">5</text>
<text x="18.1" y="79.5">6</text>
<text x="18.1" y="81.7">7</text>
<text x="18.1" y="83.9">8</text>
<text x="302.3" y="86.1">1</text>
<text x="310.9" y="86.1">2</text>
<text x="302.3" y="97.2">4</text>
<text x="310.9" y="97.2">3</text>
<text x="47.5" y="106.5" transform="rotate(-90 47.5 106.5)">1</text>
<text x="61.8" y="106.5" transform="rotate(-90 61.8 106.5)">1</text>
<text x="76.2" y="107.6" transform="rotate(-90 76.2 107.6)">1</text>
<text x="93.9" y="107.6" transform="rotate(-90 93.9 107.6)">1</text>
<text x="154.6" y="105.4" transform="rotate(-90 154.6 105.4)">1</text>
<text x="170.1" y="106.5" transform="rotate(-90 170.1 106.5)">1</text>
<text x="196.6" y="107.6" transform="rotate(-90 196.6 107.6)">1</text>
<text x="33.6" y="111.5">1</text>
<text x="33.6" y="113.7">2</text>
<text x="33.6" y="116">3</text>
<text x="33.6" y="118.2">4</text>
<text x="33.6" y="120.4">5</text>
<text x="33.6" y="122.6">6</text>
<text x="33.6" y="124.8">7</text>
<text x="33.6" y="127">8</text>
<text x="47.5" y="133.2" transform="rotate(-90 47.5 133.2)">1</text>
<text x="61.8" y="133.2" transform="rotate(-90 61.8 133.2)">1</text>
<text x="76.2" y="134.3" transform="rotate(-90 76.2 134.3)">1</text>
<text x="93.9" y="134.3" transform="rotate(-90 93.9 134.3)">1</text>
<text x="156.3" y="145.8">1</text>
<text x="156.3" y="148">2</text>
<text x="156.3" y="150.2">3</text>
<text x="156.3" y="152.4">4</text>
<text x="156.3" y="154.6">5</text>
<text x="156.3" y="156.8">6</text>
<text x="156.3" y="159">7</text>
<text x="156.3" y="161.2">8</text>
<text x="48.6" y="164" transform="rotate(-90 48.6 164)">1</text>
<text x="62.9" y="164" transform="rotate(-90 62.9 164)">1</text>
<text x="77.3" y="165.1" transform="rotate(-90 77.3 165.1)">1</text>
<text x="95" y="165.1" transform="rotate(-90 95 165.1)">1</text>
<text x="34.7" y="169">1</text>
<text x="34.7" y="171.2">2</text>
<text x="34.7" y="173.4">3</text>
<text x="34.7" y="175.6">4</text>
<text x="34.7" y="177.8">5</text>
<text x="154.1" y="178.9">1</text>
<text x="34.7" y="180">6</text>
<text x="34.7" y="182.2">7</text>
<text x="34.7" y="184.5">8</text>
<text x="154.1" y="181.1">2</text>
<text x="154.1" y="183.3">3</text>
<text x="154.1" y="185.6">4</text>
<text x="48.6" y="190.7" transform="rotate(-90 48.6 190.7)">1</text>
<text x="62.9" y="190.7" transform="rotate(-90 62.9 190.7)">1</text>
<text x="77.3" y="191.8" transform="rotate(-90 77.3 191.8)">1</text>
<text x="95" y="191.8" transform="rotate(-90 95 191.8)">1</text>
<text x="154.1" y="187.8">5</text>
<text x="154.1" y="190">6</text>
<text x="154.1" y="192.2">7</text>
<text x="154.1" y="194.4">8</text>
<text x="154.1" y="196.6">9</text>
<text x="154.1" y="198.8">10</text>
</g>
<g font-size="1.9">
<text x="160.2" y="17.2">5V</text>
<text x="173.5" y="17.2">5V</text>
<text x="187.8" y="17.2">5V</text>
<text x="200" y="17.2">5V</text>
<text x="295" y="18.3">5V</text>
<text x="241.3" y="40.4">SW_USER_1</text>
<text x="27.6" y="42.7">3V3</text>
<text x="40.9" y="42.7">5V</text>
<text x="32" y="61.2">NF</text>
<text x="45.3" y="61.2">NF</text>
<text x="116.5" y="63.6">LED_GR_1_N</text>
<text x="296.1" y="65.9">5V</text>
<text x="116.5" y="70.3">LED_GR_2_N</text>
<text x="91" y="73.6">FT_RESET</text>
<text x="116.5" y="76.9">LED_GR_3_N</text>
<text x="116.5" y="82.4">LED_GR_4_N</text>
<text x="242.4" y="88">SW_USER_2</text>
<text x="179" y="93.5">3V3</text>
<text x="207.7" y="93.5">5V</text>
<text x="192.7" y="150.9">CIO_D_6</text>
<text x="192.7" y="153.2">CIO_D_7</text>
<text x="253" y="197.4">Title</text>
<text x="253" y="204">Size</text>
<text x="261.9" y="204">Document Number</text>
<text x="261.9" y="199.6">EPT-570-AP-M4</text>
<text x="325.9" y="204">Rev</text>
<text x="255.2" y="206.2">B</text>
<text x="261.9" y="206.2">EARTH PEOPLE TECHNOLOGY</text>
<text x="328.2" y="206.2">5</text>
<text x="253" y="210.6">Date:</text>
<text x="264.5" y="210.6">Tuesday, September 25, 2012</text>
<text x="297.2" y="210.6">Sheet</text>
<text x="308.3" y="210.6">4</text>
<text x="314.9" y="210.6">of</text>
<text x="321.5" y="210.6">4</text>
</g>
<g font-size="1.9" fill="#000080">
<text x="164.6" y="27.2">R19</text>
<text x="164.6" y="29.4">220</text>
<text x="177.9" y="27.2">R20</text>
<text x="177.9" y="29.4">220</text>
<text x="192.2" y="27.2">R21</text>
<text x="192.2" y="29.4">220</text>
<text x="204.4" y="27.2">R22</text>
<text x="204.4" y="29.4">220</text>
<text x="299.4" y="28.3">R23</text>
<text x="299.4" y="30.5">2.7K</text>
<text x="307.2" y="36">SW1</text>
<text x="165.9" y="42.7">D1</text>
<text x="165.9" y="45.3">LED</text>
<text x="179.2" y="42.7">D2</text>
<text x="179.2" y="45.3">LED</text>
<text x="193.6" y="42.7">D3</text>
<text x="193.6" y="45.3">LED</text>
<text x="205.7" y="42.7">D4</text>
<text x="205.7" y="45.3">LED</text>
<text x="291.7" y="46">C22</text>
<text x="64.1" y="53.9">TP1</text>
<text x="285.1" y="52.6">0.1 UF CER</text>
<text x="32" y="55.9">R26</text>
<text x="32" y="58.1">0R</text>
<text x="45.3" y="55.9">R27</text>
<text x="45.3" y="58.1">0R</text>
<text x="64.1" y="56.6">TEST POINT</text>
<text x="282.6" y="56.1">SW PUSHBUTTON-SPST-2/SM</text>
<text x="13.3" y="63.6">J7</text>
<text x="50.8" y="71.4">R25</text>
<text x="51.9" y="75.8">22R</text>
<text x="300.5" y="75.8">R24</text>
<text x="300.5" y="78">2.7K</text>
<text x="304.9" y="82.4">SW2</text>
<text x="78.2" y="86.9">C23</text>
<text x="78.2" y="88.8">0.1 UF CER</text>
<text x="2.4" y="90.2">CONN RECT 8</text>
<text x="291.7" y="92.4">C24</text>
<text x="45.3" y="98.1">TP2</text>
<text x="45.3" y="100.8">TEST POINT</text>
<text x="59.6" y="98.1">TP3</text>
<text x="59.6" y="100.8">TEST POINT</text>
<text x="74" y="99.2">TP4</text>
<text x="74" y="101.9">TEST POINT</text>
<text x="91.7" y="99.2">TP5</text>
<text x="91.7" y="101.9">TEST POINT</text>
<text x="152.5" y="97">TP6</text>
<text x="152.5" y="99.7">TEST POINT</text>
<text x="167.9" y="98.1">TP19</text>
<text x="167.9" y="100.8">TEST POINT</text>
<text x="194.4" y="99.2">TP20</text>
<text x="194.4" y="101.9">TEST POINT</text>
<text x="285.1" y="99">0.1 UF CER</text>
<text x="28.7" y="106.7">J9</text>
<text x="293.9" y="114.5">SW PUSHBUTTON-SPST-2/SM</text>
<text x="17.9" y="133.3">CONN RECT 8</text>
<text x="45.3" y="141.4">TP7</text>
<text x="45.3" y="138.8">TEST POINT</text>
<text x="59.6" y="141.4">TP8</text>
<text x="59.6" y="138.8">TEST POINT</text>
<text x="74" y="142.5">TP9</text>
<text x="74" y="139.9">TEST POINT</text>
<text x="91.7" y="142.5">TP10</text>
<text x="91.7" y="139.9">TEST POINT</text>
<text x="151.4" y="141">J10</text>
<text x="46.4" y="155.6">TP11</text>
<text x="60.7" y="155.6">TP12</text>
<text x="46.4" y="158.2">TEST POINT</text>
<text x="60.7" y="158.2">TEST POINT</text>
<text x="75.1" y="156.7">TP13</text>
<text x="75.1" y="159.3">TEST POINT</text>
<text x="92.8" y="156.7">TP14</text>
<text x="92.8" y="159.3">TEST POINT</text>
<text x="29.8" y="164.2">J11</text>
<text x="140.5" y="167.5">CONN RECT 8</text>
<text x="149.1" y="174.1">J8</text>
<text x="19" y="190.7">CONN RECT 8</text>
<text x="46.4" y="196.2">TEST POINT</text>
<text x="60.7" y="196.2">TEST POINT</text>
<text x="75.1" y="197.4">TEST POINT</text>
<text x="92.8" y="197.4">TEST POINT</text>
<text x="46.4" y="198.9">TP15</text>
<text x="60.7" y="198.9">TP16</text>
<text x="75.1" y="200">TP17</text>
<text x="92.8" y="200">TP18</text>
<text x="137.2" y="205.1">CONN RECT 10</text>
</g>
<g font-size="1.9" fill="#f00">
<text x="265.6" y="39.3">SW_USER_1</text>
<text x="140.8" y="62.6">LED_GR_1_N</text>
<text x="140.8" y="69.2">LED_GR_2_N</text>
<text x="71.1" y="72.5">FT_RESET</text>
<text x="140.8" y="75.8">LED_GR_3_N</text>
<text x="140.8" y="81.3">LED_GR_4_N</text>
<text x="266.7" y="86.9">SW_USER_2</text>
<text x="175" y="149.8">CIO_D_6</text>
<text x="175" y="152.1">CIO_D_7</text>
</g>
<g font-size="1.6">
<text x="35.3" y="1.7">5</text>
<text x="101.6" y="1.7">4</text>
<text x="167.9" y="1.7">3</text>
<text x="234.2" y="1.7">2</text>
<text x="300.5" y="1.7">1</text>
<text x=".6" y="29.8">D</text>
<text x="334.2" y="29.8">D</text>
<text x=".6" y="82.3">C</text>
<text x="334.2" y="82.3">C</text>
<text x=".6" y="134.8">B</text>
<text x="334.2" y="134.8">B</text>
<text x=".6" y="187.3">A</text>
<text x="334.2" y="187.3">A</text>
<text x="35.3" y="213.8">5</text>
<text x="101.6" y="213.8">4</text>
<text x="167.9" y="213.8">3</text>
<text x="234.2" y="213.8">2</text>
<text x="300.5" y="213.8">1</text>
</g>
</svg>
